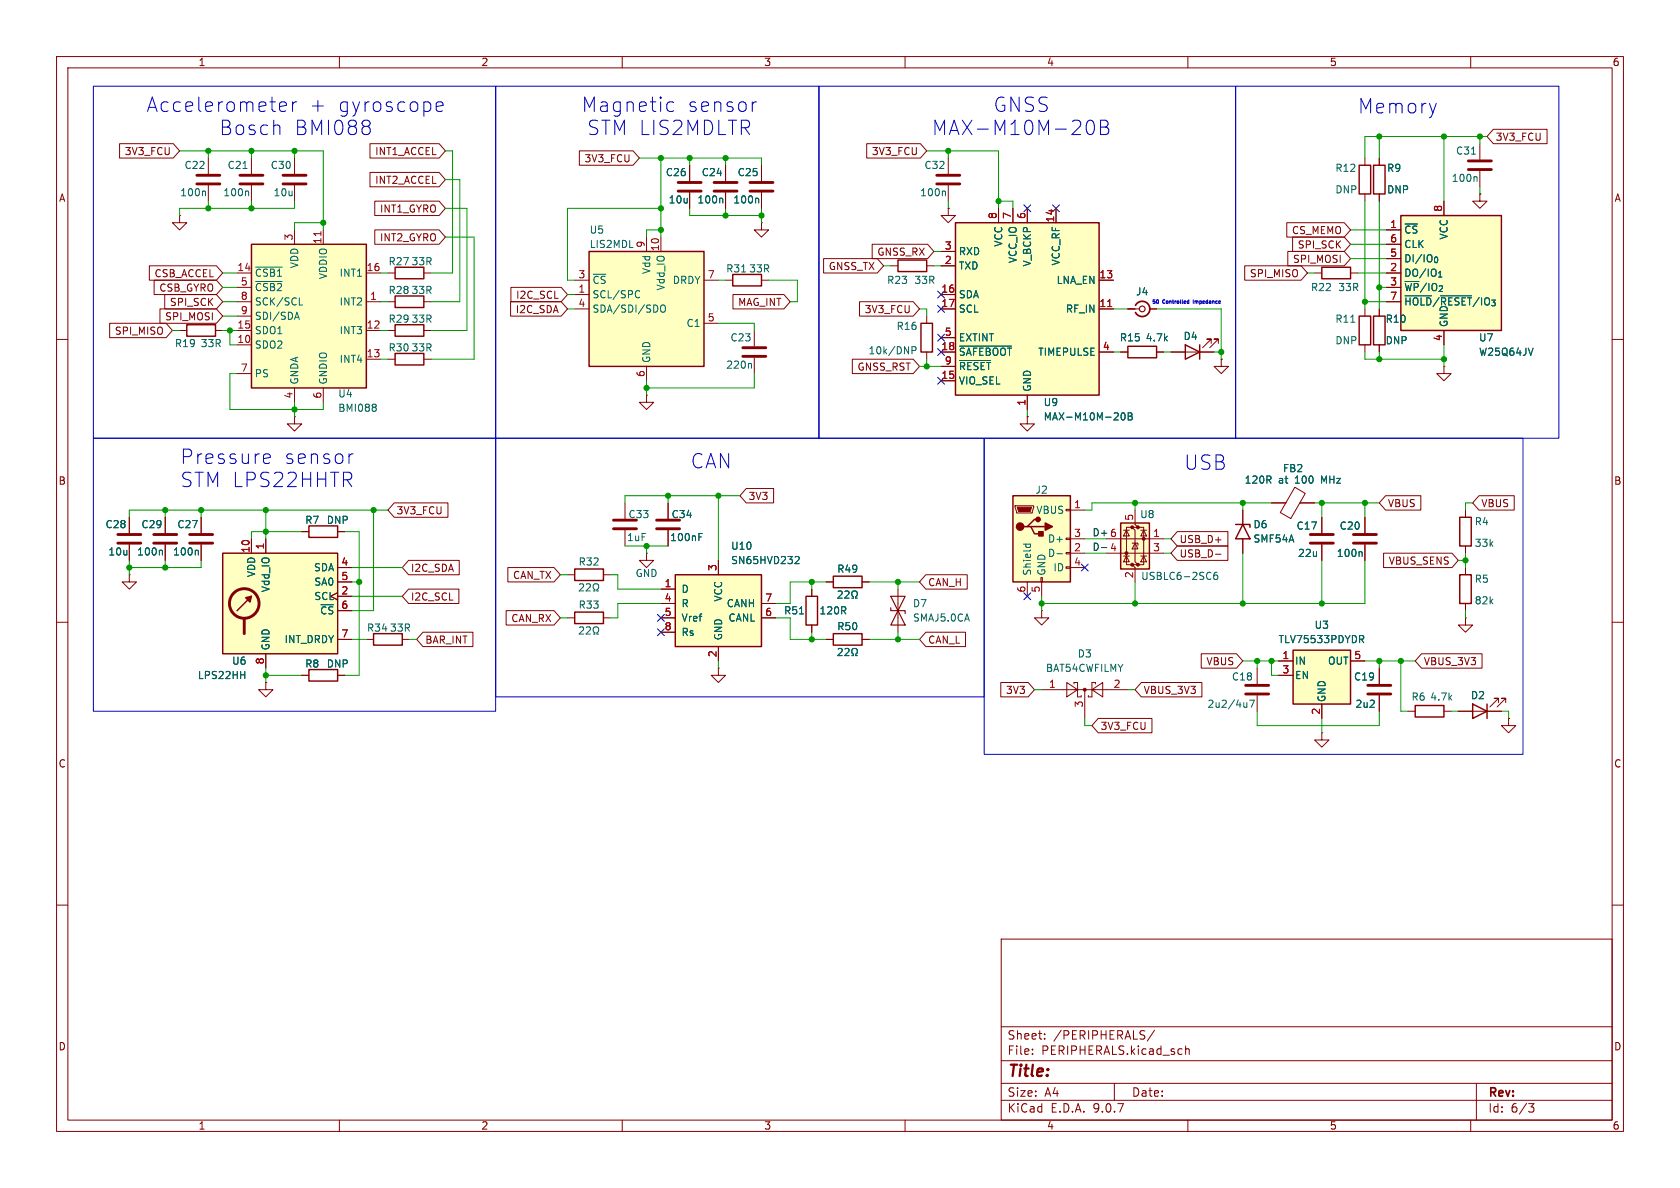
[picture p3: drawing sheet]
<svg xmlns="http://www.w3.org/2000/svg" width="297mm" height="210mm" viewBox="0 0 297 210" stroke-linecap="round" stroke-linejoin="round" font-family="sans-serif">
<g fill="none" stroke="#840000" stroke-width=".18">
<path d="M10 10h277v190h-277zM12 12h273v186h-273zM60 10v2M110 10v2M160 10v2M210 10v2M260 10v2M261.6 25.4v2.8M261.6 30.2v2.8M232.4 48.3h1.3M238.8 48.3h1.2M10 60h2"/>
<path d="M52.1 73.7v1.2h1.2l-1.2 1.3-1.3-1.3h1.3M52.1 73.7h.1M68.6 63.5h1.2M74.9 63.5h1.3M255.3 64.8v1.2h1.2l-1.2 1.3-1.3-1.3h1.3M255.3 64.8h.1M285 60h2M224.8 88.9h2.5M228.9 86.1l1.9 1.1-2.6 4.5-1.9-1.1zM229.8 88.9h2.6M10 110h2M53.3 119.4h1.3"/>
<path d="M59.7 119.4h1.3M243.8 118.1v2.8M285 110h2M243.8 122.9v2.8M10 160h2M177 166h108v32h-108zM285 160h2M60 198v2M110 198v2M160 198v2M177 194.5h108M177 191.5h108"/>
<path d="M177 187.5h108M177 181.5h108M182.5 186.3v.1M182.5 185.5v.1M184.7 183.6v.1M184.7 182.8v.1M197 191.5v3M204.1 182.1l-1.3 2M209.6 184.9v1.5M209.6 185.5l.2-.1 .4 .1v.9M210 198v2M260 198v2"/>
<path d="M261 191.5v6.5M270.2 195.1h1l-.5 .6 .4 .1 .1 .5-.3 .3h-.4"/>
</g>
<path d="M259.6 28.4h4.1M259.6 30h4.1M241.8 121.2h4.1M241.8 122.7h4.1" fill="none" stroke="#840000" stroke-width=".51"/>
<path d="M260.1 27.2h.8M260.9 31.2l.2 .2v.7" fill="none" stroke="#006464" stroke-width=".18"/>
<path d="M233.7 47.2h5.1v2.1h-5.1zM69.8 62.5h5.1v2h-5.1zM54.6 118.4h5.1v2h-5.1z" fill="none" stroke="#840000" stroke-width=".25"/>
<path d="M247.6 38.1h17.8v20.3h-17.8z" fill="#ffffc2"/>
<path d="M247.6 38.1h17.8v20.3h-17.8zM33 57.4h5.1v2h-5.1zM250.2 124.7h5.1v2h-5.1z" fill="none" stroke="#840000" stroke-width=".25"/>
<g fill="none" stroke="#840000" stroke-width=".18">
<path d="M36.8 27.9v2.8M36.8 32.8v2.8M44.4 27.9v2.8M44.4 32.8v2.8M255.3 35.6v2.5M31.7 58.4h1.3M38.1 58.4h1.3M245.1 40.6h2.5M245.1 43.2h2.5M245.1 45.7h2.5M245.1 48.3h2.5M245.1 50.8h2.5"/>
<path d="M245.1 53.3h2.5M255.3 58.4v2.6M118.1 88.9v2.8M118.1 93.7v2.8M184.1 108v1.2h-1.2l1.2 1.3 1.3-1.3h-1.3M184.1 108h.1M222.2 118.1v2.8M222.2 122.9v2.8M248.9 125.7h1.3M255.3 125.7h1.2M266.7 127v1.3h1.3l-1.3 1.2-1.3-1.2h1.3M266.7 127h.1"/>
</g>
<path d="M36.2 33.8l.1 .2v.6M43 29.8h.7M43.8 33.8l.2 .2v.6M248.4 52.3h4.7M254.7 52.3h5.5M271 61.5l-.4 1.3M123.6 94.9h.4M123.6 94.3h.6M220.4 124.2v.8M220.4 124.9l-.2 .1M220.9 123.8h.9l-.6 1.2" fill="none" stroke="#006464" stroke-width=".18"/>
<path d="M34.8 31h4.1M34.8 32.5h4.1M42.4 31h4.1M42.4 32.5h4.1M116.1 91.9h4M116.1 93.5h4M220.2 121.2h4.1M220.2 122.7h4.1" fill="none" stroke="#840000" stroke-width=".51"/>
<path d="M228.6 114.9h10.2v9.6h-10.2z" fill="#ffffc2"/>
<path d="M69.8 47.2h5.1v2.1h-5.1zM69.8 52.3h5.1v2.1h-5.1zM228.6 114.9h10.2v9.6h-10.2zM260.3 124.5l2.6 1.2-2.6 1.3zM262.9 124.5v2.5" fill="none" stroke="#840000" stroke-width=".25"/>
<g fill="none" stroke="#840000" stroke-width=".18">
<path d="M68.6 48.3h1.2M68.6 53.3h1.2M74.9 48.3h1.3M74.9 53.3h1.3M199.4 54.6h2M203.2 54.6h1.3M226.1 116.8h2.5M226.1 119.4h2.5M238.8 116.8h2.5M184.1 121.9h15.3M188.6 120.7l1.9 1.2-1.9 1.3zM189.9 120.9v-.2h.6v2.5h.6v-.3"/>
<path d="M191.8 121.9v5.1M193 121.9l1.9-1.2v2.5zM193.7 120.9v-.2h-.7v2.5h-.6v-.3M233.7 124.5v2.5M257.8 125.7h7.6M264.9 124.2v-.8h-.7h.7l-1.5 1.6M266.2 124.2v-.8h-.8h.8l-1.5 1.6"/>
</g>
<path d="M240.4 112.3h.4l.3 .3-.1 .3-.6 .1M240.7 113l.4 .6" fill="none" stroke="#006464" stroke-width=".18"/>
<circle cx="191.8" cy="121.9" r=".25" fill="#840000" stroke="#840000" stroke-width=".18"/>
<circle cx="201.9" cy="54.6" r=".51" fill="none" stroke="#840000" stroke-width=".2"/>
<path d="M200.7 54a1.35 1.35 0 0 1 2.1-.4 1.35 1.35 0 0 1 0 2.1 1.35 1.35 0 0 1-2.1-.5" fill="none" stroke="#840000" stroke-width=".3"/>
<path d="M168.9 39.4h25.4v30.5h-25.4z" fill="#ffffc2"/>
<path d="M168.9 39.4h25.4v30.5h-25.4zM240.3 29.2h2v5.1h-2zM242.8 29.2h2.1v5.1h-2.1zM69.8 57.4h5.1v2h-5.1zM209.5 61l2.6 1.2-2.6 1.3zM212.1 61v2.5M218.4 92.7h2.6v.5M219.7 92.7l1.3 2.6h-2.6z" fill="none" stroke="#840000" stroke-width=".25"/>
<g fill="none" stroke="#840000" stroke-width=".18">
<path d="M31.7 38.1v1.3h1.3l-1.3 1.2-1.2-1.2h1.2M31.7 38.1h.1M176.5 36.8v2.6M179.1 36.8v2.6M181.6 36.8v2.6M186.7 36.8v2.6M241.3 27.9v1.3M241.3 34.3v1.3M243.8 27.9v1.3M243.8 34.3v1.3M261.6 34.3v1.3h1.3l-1.3 1.2-1.3-1.2h1.3M261.6 34.3h.1"/>
<path d="M68.6 58.4h1.2M74.9 58.4h1.3M166.4 44.5h2.5M166.4 47h2.5M166.4 52.1h2.5M166.4 54.6h2.5M166.4 59.7h2.5M194.3 54.6h2.5M194.3 49.5h2.5M166.4 62.2h2.5M166.4 64.8h2.5M166.4 67.3h2.5"/>
<path d="M181.6 73.7v1.2h1.3l-1.3 1.3-1.3-1.3h1.3M181.6 73.7h.1M181.6 69.9v2.5M194.3 62.2h2.5M207 62.2h7.6M214.1 60.7v-.8h-.7h.7l-1.5 1.6M215.4 60.7v-.8h-.8h.8l-1.5 1.6M215.9 63.5v1.3h1.3l-1.3 1.2-1.3-1.2h1.3M215.9 63.5h.1M219.7 90.2v2.5M219.7 95.3v2.5M233.7 129.5v1.3h1.2l-1.2 1.3-1.3-1.3h1.3"/>
<path d="M233.7 129.5h.1"/>
</g>
<path d="M169.6 61.2h9.2M169.6 63.7h5.5M198.3 73.1l.2-.1a.68 .68 0 0 1 .4 .6 .68 .68 0 0 1-.4 .6l-.2-.1-.1-.3zM199.5 73h.4l.2 .2-.2 .4 .2 .1 .1 .3-.3 .2h-.4zM199.5 73.6h.4" fill="none" stroke="#006464" stroke-width=".18"/>
<path d="M195.8 54.2h.7" fill="none" stroke="#a90000" stroke-width=".18"/>
<path d="M179.1 87.6h10.1v15.3h-10.1z" fill="#ffffc2"/>
<path d="M240.3 55.9h2v5.1h-2zM199.4 61.2h5.1v2h-5.1zM179.1 87.6h10.1v15.3h-10.1zM181.6 93.1h.6l.7 1.3h1.2M182.2 93.1h2.6M183.5 91.8h-.6l-1.3 1.3h-.6M66 112h5.1v2h-5.1z" fill="none" stroke="#840000" stroke-width=".25"/>
<g fill="none" stroke="#840000" stroke-width=".18">
<path d="M52.1 27.9v2.8M52.1 32.8v2.8M241.3 54.6v1.3M198.1 62.2h1.3M204.5 62.2h1.2M241.3 61v1.2M179.5 89.4h3.3v.3l-.3 1h-2.8zM188.5 90h.7v.3h-.7zM188.5 95.1h.7v.3h-.7zM188.5 97.7h.7v.2h-.7zM189.2 90.2h2.6M189.2 95.3h2.6"/>
<path d="M189.2 97.8h2.6M233.7 91.4v2.8M233.7 96.3v2.8M241.3 91.4v2.8M241.3 96.3v2.8M64.8 113h1.2M71.1 113h1.3M181.6 102.9v2.5M184 102.1h.3v.8h-.3zM184.1 102.9v2.5M188.5 100.2h.7v.3h-.7zM189.2 100.3h2.6"/>
<path d="M47 120.7v1.2h1.3l-1.3 1.3-1.3-1.3h1.3M47 120.7h.1"/>
</g>
<path d="M179.8 89.7h2.6l-.3 .7h-2z" fill="#840000" stroke="#840000" stroke-width=".18"/>
<g fill="#840000" stroke="#840000" stroke-width=".25">
<path d="M183.6 94h.8v.7h-.8z"/>
<path d="M184.8 92.5l1.3 .6-1.3 .6z"/>
<circle cx="180.3" cy="93.1" r=".63"/>
<circle cx="183.5" cy="91.8" r=".38"/>
</g>
<path d="M238.8 57h.7M180.9 96.2h1.3M181.4 96.2l-.1 .4M182.1 96.2l.1 .4M186.8 97.9h1M240.6 97.5l.2 .2v.7" fill="none" stroke="#006464" stroke-width=".18"/>
<path d="M50 31h4.1M50 32.5h4.1M231.6 94.5h4.1M231.6 96h4.1M239.3 94.5h4M239.3 96h4" fill="none" stroke="#840000" stroke-width=".51"/>
<path d="M44.4 43.2h20.4v25.4h-20.4z" fill="#ffffc2"/>
<path d="M44.4 43.2h20.4v25.4h-20.4zM242.8 55.9h2.1v5.1h-2.1zM258.1 91.4h2v5.1h-2zM258.1 101.6h2v5.1h-2z" fill="none" stroke="#840000" stroke-width=".25"/>
<g fill="none" stroke="#840000" stroke-width=".18">
<path d="M41.9 48.3h2.5M41.9 50.8h2.5M41.9 53.3h2.5M41.9 55.9h2.5M41.9 58.4h2.5M52.1 40.6v2.6M57.1 40.6v2.6M64.8 48.3h2.5M64.8 53.3h2.5M64.8 58.4h2.5M243.8 54.6v1.3M41.9 61h2.5"/>
<path d="M41.9 66h2.5M52.1 68.6v2.5M57.1 68.6v2.5M64.8 63.5h2.5M243.8 61v1.2M259.1 90.2v1.2M259.1 96.5v1.3M259.1 109.2v1.3h-1.3l1.3 1.3 1.2-1.3h-1.2M259.1 109.2h.1M259.1 100.3v1.3M259.1 106.7v1.3"/>
</g>
<path d="M45.2 47.2h4.7M45.2 49.8h4.7M52.2 56.1h.6M52.5 55.2l.4 1.3M52.9 53.9h.6M66.3 71.4l.2 .3-.2 .3 .2 .2v.3l-.2 .2" fill="none" stroke="#006464" stroke-width=".18"/>
<path d="M56.7 40.9v.8" fill="none" stroke="#a90000" stroke-width=".18"/>
<path d="M198.1 92.5h5.1v8.1h-5.1z" fill="#ffffc2"/>
<g fill="#840000" stroke="#840000" stroke-width=".18">
<circle cx="202.2" cy="95.2" r=".25"/>
<circle cx="201.2" cy="93.2" r=".25"/>
<circle cx="201.2" cy="99.8" r=".25"/>
<circle cx="200.2" cy="93.2" r=".25"/>
<circle cx="200.2" cy="99.8" r=".25"/>
<circle cx="199.1" cy="97.8" r=".25"/>
</g>
<g fill="none" stroke="#840000" stroke-width=".18">
<path d="M22.9 91.4v2.8M22.9 96.3v2.8M53.3 94h1.3M59.7 94h1.3M195.6 95.3h10.1M195.6 97.8h10.1M198.6 98.3h1M198.6 93.7h1M199.1 93.7l.5 1h-1zM199.1 98.3l.5 1h-1zM200.2 96h1v.4M200.2 93.2h-1.1v6.6h1.1"/>
<path d="M200.7 90.2v2.5l.5 .5h-1l.5 .5v5.6l.5 .5h-1l.5 .5v2.6M200.7 96l.5 1h-1zM201.2 93.2h1v6.6h-1M201.7 98.3h1M201.7 93.7h1M202.2 93.7l.5 1h-1zM202.2 98.3l.5 1h-1zM22.9 101.6v1.3h1.2l-1.2 1.2-1.3-1.2h1.3M22.9 101.6h.1"/>
</g>
<path d="M54.6 93h5.1v2h-5.1zM198.1 92.5h5.1v8.1h-5.1z" fill="none" stroke="#840000" stroke-width=".25"/>
<path d="M215.2 101.2h-.4a.86 .86 0 0 0 0 1.2l.4-.1 .1-.4-.2-.3-.4 .1-.1 .2" fill="none" stroke="#006464" stroke-width=".18"/>
<path d="M20.8 94.5h4.1M20.8 96h4.1" fill="none" stroke="#840000" stroke-width=".51"/>
<path d="M39.4 97.8h20.3v17.8h-20.3z" fill="#ffffc2"/>
<path d="M129.5 48.5h5.1v2h-5.1zM158.7 46h5.1v2h-5.1zM162.8 57.2h2v5h-2zM39.4 97.8h20.3v17.8h-20.3zM44.4 105.4l-2.5 2.6M142.5 105.4h2v5.1h-2zM147.3 101.9h5.1v2h-5.1z" fill="none" stroke="#840000" stroke-width=".25"/>
<g fill="none" stroke="#840000" stroke-width=".51">
<path d="M119.9 32.3h4.1M119.9 33.8h4.1M126.2 32.3h4.1M126.2 33.8h4.1M132.6 32.3h4.1M132.6 33.8h4.1M165.6 31h4.1M165.6 32.5h4.1M27.2 94.5h4M27.2 96h4M33.5 94.5h4.1M33.5 96h4.1"/>
<path d="M43.2 109.5v2.5"/>
<circle cx="43.2" cy="106.7" r="2.62"/>
</g>
<path d="M43.4 105.7l1-.3-.2 1z" fill="#840000" stroke="#840000" stroke-width=".25"/>
<g fill="none" stroke="#840000" stroke-width=".18">
<path d="M121.9 29.2v2.8M121.9 34v2.8M128.3 29.2v2.8M128.3 34v2.8M134.6 39.4v1.2h1.3l-1.3 1.3-1.3-1.3h1.3M134.6 39.4h.1M134.6 29.2v2.8M134.6 34v2.8M167.6 36.8v1.3h1.3l-1.3 1.3-1.2-1.3h1.2M167.6 36.8h.1M167.6 27.9v2.8M167.6 32.8v2.8"/>
<path d="M128.3 49.5h1.2M134.6 49.5h1.3M157.5 47h1.2M163.8 55.9v1.3M163.8 47h1.3M114.3 69.9v1.2h1.3l-1.3 1.3-1.3-1.3h1.3M114.3 69.9h.1M163.8 62.2v1.3M29.2 91.4v2.8M29.2 96.3v2.8M35.6 91.4v2.8M35.6 96.3v2.8"/>
<path d="M44.4 95.3v2.5M47 95.3v2.5M47 115.6v2.5M59.7 104.8l-1.3 .6 1.3 .6M59.7 100.3h2.5M59.7 102.9h2.5M59.7 105.4h2.5M59.7 108h2.5M59.7 113h2.5M143.5 104.1v1.3M143.5 110.5v1.3M146 102.9h1.3"/>
<path d="M152.4 102.9h1.3"/>
</g>
<g fill="none" stroke="#006464" stroke-width=".18">
<path d="M127.6 35l.2 .2v.7M133.9 35l.2 .2v.7M167 33.8l.1 .2v.6M131.1 48.1h.7M161.2 62l.6-.1 .2-.2-.1-.3-.7-.1v1.3M28.5 97.3l.2 .2v.6M34.9 97.3l.2 .2v.6M42.5 119.3h.8M43.3 118.7v1.3M141.3 108.5h.8M148.2 104.6l.5-.1 .2 .3-.8 .9h.8M149.4 104.6l.5-.1 .2 .3-.8 .9h.8"/>
<path d="M150.6 105.7h.3v-.2a.54 .54 0 0 1-.3-.7 .54 .54 0 0 1 .8-.3 .58 .58 0 0 1-.1 1v.2h.3"/>
</g>
<path d="M104.1 44.5h20.4v20.3h-20.4z" fill="#ffffc2"/>
<path d="M104.1 44.5h20.4v20.3h-20.4z" fill="none" stroke="#840000" stroke-width=".25"/>
<path d="M101.6 49.5h2.5M101.6 52.1h2.5M101.6 54.6h2.5M114.3 41.9v2.6M116.8 41.9v2.6M124.5 49.5h2.5M124.5 57.2h2.5M133.3 58.4v2.8M114.3 64.8v2.5M133.3 63.2v2.8" fill="none" stroke="#840000" stroke-width=".18"/>
<path d="M112.7 51.4l.4 .1M113.1 52.5l-.4 .1M116.8 54.1l.3-.2a.43 .43 0 0 1 .5 .4v.5a.42 .42 0 0 1-.4 .4 .42 .42 0 0 1-.4-.4zM132.7 64.2l.2 .2v.7" fill="none" stroke="#006464" stroke-width=".18"/>
<path d="M131.3 61.5h4.1M131.3 63h4.1" fill="none" stroke="#840000" stroke-width=".51"/>
<path d="M119.4 101.6h15.2v12.7h-15.2z" fill="#ffffc2"/>
<path d="M101.6 108.2h5.1v2h-5.1zM101.6 100.6h5.1v2h-5.1zM119.4 101.6h15.2v12.7h-15.2zM147.3 112h5.1v2h-5.1z" fill="none" stroke="#840000" stroke-width=".25"/>
<g fill="none" stroke="#840000" stroke-width=".18">
<path d="M21.1 25.4h9.5l1.1 1.3-1.1 1.2h-9.5zM65.4 25.4h12.2l1.1 1.3-1.1 1.2h-12.2zM65.4 30.5h12.2l1.1 1.3-1.1 1.2h-12.2zM66.3 35.6h11.3l1.1 1.2-1.1 1.3h-11.3zM102.4 26.7h9.5l1.1 1.2-1.1 1.3h-9.5zM121.9 29.2v2.8M121.9 34v2.8M128.3 29.2v2.8M128.3 34v2.8M134.6 29.2v2.8M134.6 34v2.8M153.2 25.4h9.5l1.1 1.3-1.1 1.2h-9.5z"/>
<path d="M167.6 36.8h.1M176.5 36.8v2.6M179.1 36.8v2.6M181.6 36.8v2.6M186.7 36.8v2.6M227.5 39.4h10.1l1.2 1.2-1.2 1.3h-10.1zM243.8 27.9v1.3M243.8 34.3v1.3M255.3 35.6v2.5M261.6 34.3h.1M264 22.9h9.5v2.5h-9.5l-1.1-1.3zM19.4 57.1h10l1.1 1.3-1.1 1.3h-10z"/>
<path d="M26.4 47h11.9l1.1 1.3-1.1 1.2h-11.9zM27.2 49.5h11.1l1.1 1.3-1.1 1.3h-11.1zM28.3 54.6h10l1.1 1.3-1.1 1.3h-10zM29.1 52.1h9.2l1.1 1.2-1.1 1.3h-9.2zM66.3 40.6h11.3l1.1 1.3-1.1 1.3h-11.3zM90.3 53.3h8.9l1.1 1.3-1.1 1.3h-8.9zM90.3 50.8h8.9l1.1 1.3-1.1 1.2h-8.9zM129.6 52.1h9l1.1 1.2-1.1 1.3h-9zM145.6 45.7h9.5l1.1 1.3-1.1 1.3h-9.5zM152 53.3h9.4l1.2 1.3-1.2 1.3h-9.4zM154.2 43.2h9.8l1.1 1.3-1.1 1.2h-9.8zM166.4 54.6h2.5"/>
<path d="M166.4 44.5h2.5M166.4 47h2.5M166.4 52.1h2.5M166.4 59.7h2.5M194.3 54.6h2.5M194.3 49.5h2.5M199.4 54.6h1.3M203.2 54.6h1.3M220 47h10l1.1 1.3-1.1 1.2h-10zM227.7 44.4h9.9l1.2 1.3-1.2 1.3h-9.9zM228.5 41.9h9.1l1.2 1.3-1.2 1.3h-9.1zM243.8 54.6v1.3"/>
<path d="M245.1 40.6h2.5M245.1 43.2h2.5M245.1 45.7h2.5M245.1 48.3h2.5M245.1 50.8h2.5M245.1 53.3h2.5M255.3 58.4v2.6M150.7 63.5h10.7l1.2 1.3-1.2 1.2h-10.7zM166.4 62.2h2.5M166.4 64.8h2.5M166.4 67.3h2.5M181.6 73.7h.1"/>
<path d="M181.6 69.9v2.5M194.3 62.2h2.5M198.1 62.2h1.3M204.5 62.2h1.2M207 62.2h2.5M212.1 62.2h2.5M215.9 63.5h.1M243.8 61v1.2M22.9 91.4v2.8M22.9 96.3v2.8M29.2 91.4v2.8M29.2 96.3v2.8"/>
<path d="M35.6 91.4v2.8M35.6 96.3v2.8M44.4 95.3v2.5M47 95.3v2.5M53.3 94h1.3M59.7 94h1.3M69.7 88.9h9.5v2.5h-9.5l-1.1-1.2zM72.2 99.1h9v2.5h-9l-1.1-1.3zM110.5 88.9v2.8M110.5 93.7v2.8M114.3 97.8v1.3h1.3l-1.3 1.2-1.3-1.2h1.3M114.3 97.8h.1"/>
<path d="M118.1 88.9v2.8M118.1 93.7v2.8M127 99.1v2.5M131.9 86.4h4.9v2.5h-4.9l-1.1-1.3zM208.1 94h9v2.5h-9l-1.1-1.2zM208.1 96.5h9v2.6h-9l-1.1-1.3zM214.9 98h1M219.7 90.2v2.5M219.7 95.3v2.5M224.8 88.9h2.5M229.9 88.9h2.5M233.7 91.4v2.8"/>
<path d="M233.7 96.3v2.8M241.3 91.4v2.8M241.3 96.3v2.8M244.6 97.8h12.1l1.1 1.3-1.1 1.2h-12.1zM245 87.6h6.2v2.6h-6.2l-1.2-1.3zM261.5 87.6h6.2v2.6h-6.2l-1.2-1.3zM47 115.6v2.5M53.3 119.4h1.3M59.7 104.8l-1.3 .6 1.3 .6M59.7 113h2.5M59.7 119.4h1.3M59.7 100.3h2.5"/>
<path d="M59.7 102.9h2.5M59.7 105.4h2.5M59.7 108h2.5M72.2 104.1h8.9v2.6h-8.9l-1.1-1.3zM74.8 111.8h8.8v2.5h-8.8l-1.1-1.3zM89.5 107.9h8.4l1.2 1.3-1.2 1.3h-8.4zM89.8 100.3h8.1l1.2 1.3-1.2 1.3h-8.1zM100.3 109.2h1.3M100.3 101.6h1.3M106.7 109.2h1.2M106.7 101.6h1.2M116.8 104.1h2.6"/>
<path d="M116.8 106.7h2.6M116.8 109.2h2.6M116.8 111.8h2.6M127 118.1v1.3h1.3l-1.3 1.3-1.3-1.3h1.3M127 118.1h.1M127 114.3v2.5M134.6 106.7h2.6M134.6 109.2h2.6M143.5 104.1v1.3M143.5 110.5v1.3M146 113h1.3M146 102.9h1.3"/>
<path d="M152.4 113h1.3M152.4 102.9h1.3M158.7 104.1v7.7M163.7 101.6h7.3v2.5h-7.3l-1.1-1.2zM163.7 111.8h7v2.5h-7l-1.1-1.3zM212.4 115.6h6.2l1.1 1.2-1.1 1.3h-6.2zM226.1 116.8h2.5M226.1 119.4h2.5M238.8 116.8h2.5M243.8 118.1v2.8M251.3 115.6h10.7v2.5h-10.7l-1.1-1.3zM47 120.7h.1"/>
<path d="M176.9 120.6h4.9l1.1 1.3-1.1 1.3h-4.9zM194.2 127h9.4v2.5h-9.4l-1.2-1.2zM201.8 120.6h10.7v2.6h-10.7l-1.1-1.3zM233.7 124.5v2.5M243.8 122.9v2.8M257.8 125.7h2.5M262.9 125.7h2.5M266.7 127h.1"/>
</g>
<g fill="none" stroke="#006464" stroke-width=".18">
<path d="M127.6 35l.2 .2v.7M133.9 35l.2 .2v.7M248.4 52.3h4.7M254.7 52.3h5.5M169.6 61.2h9.2M169.6 63.7h5.5M198.3 73.1l.2-.1a.68 .68 0 0 1 .4 .6 .68 .68 0 0 1-.4 .6l-.2-.1-.1-.3zM199.5 73h.4l.2 .2-.2 .4 .2 .1 .1 .3-.3 .2h-.4zM199.5 73.6h.4M271 61.5l-.4 1.3M28.5 97.3l.2 .2v.6M34.9 97.3l.2 .2v.6"/>
<path d="M123.6 94.9h.4M123.6 94.3h.6M140.7 98.4h.5l.1 .3-.8 .9h.8M240.6 97.5l.2 .2v.7M42.5 119.3h.8M43.3 118.7v1.3M102.4 110.9l.5-.1 .3 .4-.8 .9h.8M102.4 103.3l.5-.1 .3 .4-.8 .9h.8M103.7 110.9l.4-.1 .3 .4-.8 .9h.8M103.7 103.3l.4-.1 .3 .4-.8 .9h.8M104.9 112.1h.3v-.3a.54 .54 0 0 1-.3-.7 .54 .54 0 0 1 .8-.2 .58 .58 0 0 1-.2 .9v.3h.3M104.9 104.5h.3v-.3a.54 .54 0 0 1-.3-.7 .54 .54 0 0 1 .8-.2 .58 .58 0 0 1-.2 .9v.3h.3"/>
<path d="M141.3 108.5h.8M148.2 114.7l.5-.1 .2 .4-.8 .9h.8M148.2 104.6l.5-.1 .2 .3-.8 .9h.8M149.4 114.7l.5-.1 .2 .4-.8 .9h.8M149.4 104.6l.5-.1 .2 .3-.8 .9h.8M150.6 115.9h.3v-.2a.54 .54 0 0 1-.3-.8 .54 .54 0 0 1 .8-.2 .58 .58 0 0 1-.1 1v.2h.3M150.6 105.7h.3v-.2a.54 .54 0 0 1-.3-.7 .54 .54 0 0 1 .8-.3 .58 .58 0 0 1-.1 1v.2h.3M240.4 112.3h.4l.3 .3-.1 .3-.6 .1M240.7 113l.4 .6"/>
</g>
<path d="M157.5 107.4v.6h2.5v.5M157.5 105.4h2.5l-1.3 2.6zM158.7 108l1.3 2.5h-2.5z" fill="none" stroke="#840000" stroke-width=".2"/>
<path d="M108.5 91.9h4M108.5 93.5h4" fill="none" stroke="#840000" stroke-width=".51"/>
<g fill="none" stroke="#009600" stroke-width=".18">
<path d="M31.7 26.7h25.4v13.9M36.8 26.7v1.2M36.8 35.6v1.2M44.4 26.7v1.2M44.4 35.6v1.2M52.1 26.7v1.2M52.1 35.6v1.2h-20.4v1.3M57.1 39.4h-5v1.2M78.7 31.8h2.6v21.5h-5.1M78.7 26.7h1.3v21.6h-3.8M78.7 36.8h3.8v21.6h-6.3M113 27.9h21.6v1.3"/>
<path d="M116.8 36.8h-16.5v12.7h1.3M116.8 27.9v14M121.9 27.9v1.3M121.9 36.8v1.3h12.7M128.3 27.9v1.3M128.3 36.8v1.3M134.6 36.8v2.6M163.8 26.7h12.7v10.1M167.6 26.7v1.2M167.6 35.6v1.2M176.5 35.6h2.6v1.2M241.3 35.6v19"/>
<path d="M243.8 24.1v3.8M243.8 35.6v19M255.3 24.1v11.5M261.6 24.1v1.3M261.6 33v1.3M262.9 24.1h-21.6v3.8M30.5 58.4h1.2M39.4 50.8h2.5M39.4 53.3h2.5M39.4 58.4h2.5M39.4 48.3h2.5M39.4 55.9h2.5"/>
<path d="M40.6 58.4v2.6h1.3M67.3 53.3h1.3M67.3 58.4h1.3M67.3 48.3h1.3M78.7 41.9h5.1v21.6h-7.6M100.3 54.6h1.3M100.3 52.1h1.3M116.8 40.6h-2.5v1.3M127 57.2h6.3v1.2M127 49.5h1.3M135.9 49.5h5.1v3.8h-1.3M156.2 47h1.3"/>
<path d="M162.6 54.6h1.2v1.3M165.1 47h1.3M165.1 44.5h1.3M196.8 54.6h2.6M204.5 54.6h11.4v8.9M231.1 48.3h1.3M238.8 45.7h6.3M238.8 43.2h6.3M238.8 40.6h6.3M240 48.3h5.1M241.3 53.3h3.8M243.8 50.8h1.3"/>
<path d="M41.9 66h-1.3v6.4h16.5v-1.3M52.1 71.1v2.6M67.3 63.5h1.3M114.3 67.3v2.6M133.3 66v2.6h-19M162.6 64.8h3.8M163.8 63.5v1.3M181.6 72.4v1.3M196.8 62.2h1.3M205.7 62.2h1.3M214.6 62.2h1.3M241.3 62.2v1.3h14"/>
<path d="M243.8 62.2v1.3M255.3 61v3.8M22.9 99.1v2.5M29.2 90.2v1.2M29.2 99.1v1.2M35.6 99.1v1.2h-12.7M35.6 90.2v1.2M47 90.2v5.1M53.3 94h-8.9v1.3M61 94h2.5v25.4h-2.5M66 90.2v17.8h-3.8M68.6 90.2h-45.7v1.2"/>
<path d="M110.5 96.5h7.6M114.3 96.5v1.3M118.1 87.6v1.3M127 87.6v11.5M130.8 87.6h-20.3v1.3M191.8 97.8h3.8M191.8 95.3h3.8M200.7 88.9v1.3M205.7 97.8h1.3M205.7 95.3h1.3M219.7 88.9v1.3M219.7 97.8v8.9"/>
<path d="M224.8 88.9h-31.8v1.3h-1.2M232.4 88.9h11.4M233.7 88.9v2.5M233.7 99.1v7.6M241.3 99.1v7.6h-57.2M241.3 88.9v2.5M257.8 99.1h1.3M259.1 97.8v2.5M260.3 88.9h-1.2v1.3M47 119.4h6.3M47 118.1v2.6M62.2 105.4h8.9"/>
<path d="M62.2 102.9h1.3M62.2 113h2.6M62.2 100.3h8.9M72.4 113h1.3M99.1 101.6h1.2M99.1 109.2h1.2M107.9 101.6h1.3v2.5h7.6M116.8 106.7h-7.6v2.5h-1.3M127 116.8v1.3M137.2 109.2h2.5v3.8h6.3M143.5 102.9v1.2M143.5 111.8v1.2"/>
<path d="M146 102.9h-6.3v3.8h-2.5M153.7 102.9h8.9M153.7 113h8.9M158.7 102.9v1.2M158.7 111.8v1.2M184.1 105.4v2.6M200.7 102.9v3.8M219.7 116.8h6.4M222.2 116.8v1.3M224.8 116.8v2.6h1.3M241.3 116.8h8.9M243.8 116.8v1.3"/>
<path d="M247.6 116.8v8.9h1.3M259.1 108v1.2M182.9 121.9h1.2M191.8 127v1.3h1.2M199.4 121.9h1.3M222.2 125.7v2.6h21.6v-2.6M233.7 127v2.5M256.5 125.7h1.3M265.4 125.7h1.3v1.3"/>
</g>
<g fill="none" stroke="#000084" stroke-width=".18">
<path d="M181 36.2l1.2 1.2M182.2 36.2l-1.2 1.2M186.1 36.2l1.2 1.2M187.3 36.2l-1.2 1.2M165.8 51.5l1.2 1.2M165.8 54l1.2 1.2M165.8 59.1l1.2 1.2M167 51.5l-1.2 1.2M167 54l-1.2 1.2M167 59.1l-1.2 1.2M165.8 66.7l1.2 1.2M165.8 61.6l1.2 1.2"/>
<path d="M167 66.7l-1.2 1.2M167 61.6l-1.2 1.2M191.2 99.7l1.2 1.2M192.4 99.7l-1.2 1.2M116.2 108.6l1.2 1.2M116.2 111.2l1.2 1.2M117.4 108.6l-1.2 1.2M117.4 111.2l-1.2 1.2M181 104.8l1.2 1.2M182.2 104.8l-1.2 1.2"/>
</g>
<g fill="none" stroke="#0000c2" stroke-width=".18">
<path d="M16.5 15.2h71.1v62.3h-71.1zM49.8 18l.7 .1 .1 .5-1.2 .3M50.5 19.6l-.7 .1M51.7 18v1.7M52.4 18a.65 .65 0 0 0-.7 .5M77.1 18.9l1.2-.3-.1-.5-.7-.1-.4 .4v.9l.1 .3 .3 .1 .7-.1M87.6 15.2h57.2v62.3h-57.2zM118.1 19.6l.3 .1 .7-.1M118.1 18.1l.3-.1 .7 .1M133.7 18l-.5 .1M144.8 15.2h73.6v62.3h-73.6zM218.4 15.2h57.2v62.3h-57.2z"/>
<path d="M65.2 22.5l.2 .3v.5l-.2 .4M65.4 21.9l-.2 .3M192.3 21.5a.61 .61 0 0 1 .6-.2 .61 .61 0 0 1 .5 .4 1.49 1.49 0 0 1-.5 2.1 .65 .65 0 0 1-.8-.5 2.17 2.17 0 0 1 .2-1.8zM194.6 21.2h.8a.62 .62 0 0 1 .5 .7 .62 .62 0 0 1-.5 .6 .68 .68 0 0 1 .6 .6 .68 .68 0 0 1-.5 .7h-.9zM194.6 22.5h.8M210.2 53v.6l-.3-.1M210.2 53.2l-.3 .1M211 53v.6M16.5 77.5h71.1v48.2h-71.1zM87.6 77.5h86.4v45.7h-86.4zM174 77.5h95.2v55.9h-95.2zM46.9 80.2l.8 .2 .1 .4-1.2 .3"/>
<path d="M47.7 81.8l-.8 .1M62.4 80.2l-.5 .2"/>
</g>
<path d="M195.8 54.2h.7" fill="none" stroke="#a90000" stroke-width=".18"/>
<g fill="#009600" stroke="#009600" stroke-width=".18">
<circle cx="255.3" cy="24.1" r=".46"/>
<circle cx="243.8" cy="24.1" r=".46"/>
<circle cx="261.6" cy="24.1" r=".46"/>
<circle cx="167.6" cy="26.7" r=".46"/>
<circle cx="176.5" cy="35.6" r=".46"/>
<circle cx="233.7" cy="106.7" r=".46"/>
<circle cx="247.6" cy="116.8" r=".46"/>
<circle cx="224.8" cy="116.8" r=".46"/>
<circle cx="241.3" cy="88.9" r=".46"/>
<circle cx="243.8" cy="116.8" r=".46"/>
<circle cx="233.7" cy="88.9" r=".46"/>
<circle cx="259.1" cy="99.1" r=".46"/>
<circle cx="219.7" cy="106.7" r=".46"/>
<circle cx="222.2" cy="116.8" r=".46"/>
<circle cx="219.7" cy="88.9" r=".46"/>
<circle cx="184.1" cy="106.7" r=".46"/>
<circle cx="158.7" cy="102.9" r=".46"/>
<circle cx="215.9" cy="62.2" r=".46"/>
<circle cx="200.7" cy="88.9" r=".46"/>
<circle cx="200.7" cy="106.7" r=".46"/>
<circle cx="241.3" cy="53.3" r=".46"/>
<circle cx="255.3" cy="63.5" r=".46"/>
<circle cx="243.8" cy="63.5" r=".46"/>
<circle cx="243.8" cy="50.8" r=".46"/>
<circle cx="52.1" cy="26.7" r=".46"/>
<circle cx="63.5" cy="102.9" r=".46"/>
<circle cx="47" cy="119.4" r=".46"/>
<circle cx="47" cy="94" r=".46"/>
<circle cx="66" cy="90.2" r=".46"/>
<circle cx="44.4" cy="36.8" r=".46"/>
<circle cx="36.8" cy="36.8" r=".46"/>
<circle cx="52.1" cy="72.4" r=".46"/>
<circle cx="40.6" cy="58.4" r=".46"/>
<circle cx="36.8" cy="26.7" r=".46"/>
<circle cx="44.4" cy="26.7" r=".46"/>
<circle cx="57.1" cy="39.4" r=".46"/>
<circle cx="29.2" cy="90.2" r=".46"/>
<circle cx="29.2" cy="100.3" r=".46"/>
<circle cx="35.6" cy="90.2" r=".46"/>
<circle cx="22.9" cy="100.3" r=".46"/>
<circle cx="47" cy="90.2" r=".46"/>
<circle cx="163.8" cy="64.8" r=".46"/>
<circle cx="143.5" cy="113" r=".46"/>
<circle cx="143.5" cy="102.9" r=".46"/>
<circle cx="127" cy="87.6" r=".46"/>
<circle cx="121.9" cy="27.9" r=".46"/>
<circle cx="116.8" cy="36.8" r=".46"/>
<circle cx="128.3" cy="27.9" r=".46"/>
<circle cx="116.8" cy="27.9" r=".46"/>
<circle cx="118.1" cy="87.6" r=".46"/>
<circle cx="158.7" cy="113" r=".46"/>
<circle cx="114.3" cy="96.5" r=".46"/>
<circle cx="128.3" cy="38.1" r=".46"/>
<circle cx="114.3" cy="68.6" r=".46"/>
<circle cx="116.8" cy="40.6" r=".46"/>
<circle cx="134.6" cy="38.1" r=".46"/>
</g>
<g font-size="3.5" fill="#0000c2">
<text x="25.9" y="20">Accelerometer</text>
<text x="54.6" y="20">+</text>
<text x="59.6" y="20">gyroscope</text>
<text x="102.8" y="20">Magnetic</text>
<text x="121.5" y="20">sensor</text>
<text x="175.6" y="20">GNSS</text>
<text x="240" y="20.3">Memory</text>
<text x="38.7" y="24.1">Bosch</text>
<text x="52" y="24.1">BMI088</text>
<text x="103.8" y="24.1">STM LIS2MDLTR</text>
<text x="164.7" y="24.1">MAX-M10M-20B</text>
<text x="31.8" y="82.3">Pressure</text>
<text x="50.2" y="82.3">sensor</text>
<text x="122.1" y="83">CAN</text>
<text x="209.3" y="83.3">USB</text>
<text x="31.8" y="86.4">STM LPS22HHTR</text>
</g>
<text font-size="2.8" fill="#840000" x="178" y="190.9">Title:</text>
<g font-size="2.1" fill="#840000">
<text x="178" y="184">Sheet:</text>
<text x="186.2" y="184">/PERIPHERALS/</text>
<text x="178" y="186.7">File:</text>
<text x="184.1" y="186.7">PERIPHERALS.kicad_sch</text>
<text x="178" y="196.9">KiCad</text>
<text x="178" y="194.1">Size:</text>
<text x="184.7" y="194.1">A4</text>
<text x="185.7" y="196.9">E.D.A.</text>
<text x="193.3" y="196.9">9.0.7</text>
<text x="200" y="194.1">Date:</text>
<text x="263" y="194.3">Rev:</text>
<text x="263" y="196.9">Id:</text>
<text x="267.1" y="196.9">6/3</text>
</g>
<g font-size="1.8" fill="#840000">
<text x="35" y="11.9">1</text>
<text x="85" y="11.9">2</text>
<text x="135" y="11.9">3</text>
<text x="185" y="11.9">4</text>
<text x="235" y="11.9">5</text>
<text x="285" y="11.9">6</text>
<text x="22" y="27.6">3V3_FCU</text>
<text x="66.2" y="27.6">INT1_ACCEL</text>
<text x="103.2" y="28.9">3V3_FCU</text>
<text x="154" y="27.6">3V3_FCU</text>
<text x="264.3" y="25.1">3V3_FCU</text>
<text x="10.3" y="35.9">A</text>
<text x="66.2" y="32.7">INT2_ACCEL</text>
<text x="285.3" y="35.9">A</text>
<text x="67.1" y="37.8">INT1_GYRO</text>
<text x="228.3" y="41.6">CS_MEMO</text>
<text x="67.1" y="42.9">INT2_GYRO</text>
<text x="146.4" y="47.9">GNSS_TX</text>
<text x="155" y="45.4">GNSS_RX</text>
<text x="228.5" y="46.7">SPI_MOSI</text>
<text x="229.3" y="44.1">SPI_SCK</text>
<text x="27.2" y="49.2">CSB_ACCEL</text>
<text x="28.1" y="51.8">CSB_GYRO</text>
<text x="91.1" y="53">I2C_SCL</text>
<text x="220.9" y="49.2">SPI_MISO</text>
<text x="20.2" y="59.4">SPI_MISO</text>
<text x="29.1" y="56.8">SPI_MOSI</text>
<text x="29.9" y="54.3">SPI_SCK</text>
<text x="91.1" y="55.6">I2C_SDA</text>
<text x="130.4" y="54.3">MAG_INT</text>
<text x="152.8" y="55.6">3V3_FCU</text>
<text x="151.5" y="65.7">GNSS_RST</text>
<text x="10.3" y="85.9">B</text>
<text x="132.2" y="88.6">3V3</text>
<text x="245.3" y="89.9">VBUS</text>
<text x="261.8" y="89.9">VBUS</text>
<text x="285.3" y="85.9">B</text>
<text x="70" y="91.1">3V3_FCU</text>
<text x="72.5" y="101.3">I2C_SDA</text>
<text x="208.4" y="96.2">USB_D+</text>
<text x="208.4" y="98.7">USB_D-</text>
<text x="245.4" y="100">VBUS_SENS</text>
<text x="72.5" y="106.4">I2C_SCL</text>
<text x="90.6" y="102.6">CAN_TX</text>
<text x="164" y="103.8">CAN_H</text>
<text x="75.1" y="114">BAR_INT</text>
<text x="90.3" y="110.2">CAN_RX</text>
<text x="164" y="114">CAN_L</text>
<text x="213.2" y="117.8">VBUS</text>
<text x="251.6" y="117.8">VBUS_3V3</text>
<text x="177.7" y="122.9">3V3</text>
<text x="202.1" y="122.9">VBUS_3V3</text>
<text x="194.5" y="129.2">3V3_FCU</text>
<text x="10.3" y="135.9">C</text>
<text x="285.3" y="135.9">C</text>
<text x="10.3" y="185.9">D</text>
<text x="285.3" y="185.9">D</text>
<text x="35" y="199.9">1</text>
<text x="85" y="199.9">2</text>
<text x="135" y="199.9">3</text>
<text x="185" y="199.9">4</text>
<text x="235" y="199.9">5</text>
<text x="285" y="199.9">6</text>
</g>
<g font-size="1.8" fill="#006464">
<text x="257.3" y="27.5">C31</text>
<text x="31.8" y="34.9">100n</text>
<text x="32.5" y="30.1">C22</text>
<text x="39.4" y="34.9">100n</text>
<text x="40.1" y="30.1">C21</text>
<text x="47.8" y="30.1">C30</text>
<text x="48.3" y="34.9">10u</text>
<text x="117.6" y="31.3">C26</text>
<text x="124" y="31.3">C24</text>
<text x="130.3" y="31.3">C25</text>
<text x="162.6" y="34.9">100n</text>
<text x="163.3" y="30.1">C32</text>
<text x="236" y="34.4">DNP</text>
<text x="236" y="30.6">R12</text>
<text x="245.1" y="30.6">R9</text>
<text x="245.1" y="34.4">DNP</text>
<text x="256.5" y="32.4">100n</text>
<text x="104.1" y="41.5">U5</text>
<text x="118.1" y="36.2">10u</text>
<text x="123.2" y="36.2">100n</text>
<text x="129.5" y="36.2">100n</text>
<text x="248.2" y="41.5">~{CS}</text>
<text x="52.9" y="47.5" transform="rotate(-90 52.9 47.5)">VDD</text>
<text x="68.6" y="47.1">R27</text>
<text x="72.7" y="47.1">33R</text>
<text x="104.1" y="44">LIS2MDL</text>
<text x="169.4" y="45.3">RXD</text>
<text x="169.4" y="47.9">TXD</text>
<text x="177.4" y="43.7" transform="rotate(-90 177.4 43.7)">VCC</text>
<text x="179.9" y="46.6" transform="rotate(-90 179.9 46.6)">VCC_IO</text>
<text x="182.5" y="47.2" transform="rotate(-90 182.5 47.2)">V_BCKP</text>
<text x="187.6" y="47" transform="rotate(-90 187.6 47)">VCC_RF</text>
<text x="248.2" y="44">CLK</text>
<text x="248.2" y="46.6">DI/IO_{0}</text>
<text x="256.1" y="42.4" transform="rotate(-90 256.1 42.4)">VCC</text>
<text x="45" y="49.1">~{CSB1}</text>
<text x="45" y="51.7">~{CSB2}</text>
<text x="58" y="49.5" transform="rotate(-90 58 49.5)">VDDIO</text>
<text x="59.9" y="49.1">INT1</text>
<text x="68.6" y="52.2">R28</text>
<text x="72.7" y="52.2">33R</text>
<text x="104.6" y="50.4">~{CS}</text>
<text x="104.6" y="52.9">SCL/SPC</text>
<text x="115.2" y="48.5" transform="rotate(-90 115.2 48.5)">Vdd</text>
<text x="117.7" y="51.5" transform="rotate(-90 117.7 51.5)">Vdd_IO</text>
<text x="118.9" y="50.4">DRDY</text>
<text x="128.3" y="48.4">R31</text>
<text x="132.3" y="48.4">33R</text>
<text x="156.7" y="50.4">R23</text>
<text x="161.6" y="50.4">33R</text>
<text x="169.4" y="52.9">SDA</text>
<text x="186.7" y="50.4">LNA_EN</text>
<text x="200.7" y="52.4">J4</text>
<text x="231.7" y="51.7">R22</text>
<text x="236.5" y="51.7">33R</text>
<text x="248.2" y="49.1">DO/IO_{1}</text>
<text x="248.2" y="51.7">~{WP}/IO_{2}</text>
<text x="45" y="54.2">SCK/SCL</text>
<text x="45" y="56.7">SDI/SDA</text>
<text x="45" y="59.3">SDO1</text>
<text x="59.9" y="54.2">INT2</text>
<text x="59.9" y="59.3">INT3</text>
<text x="68.6" y="57.3">R29</text>
<text x="72.7" y="57.3">33R</text>
<text x="104.6" y="55.5">SDA/SDI/SDO</text>
<text x="121.3" y="58">C1</text>
<text x="158.4" y="58.5">R16</text>
<text x="169.4" y="55.5">SCL</text>
<text x="188.3" y="55.5">RF_IN</text>
<text x="236" y="57.3">R11</text>
<text x="244.9" y="57.3">R10</text>
<text x="248.2" y="54.2">~{HOLD}/~{RESET}/IO_{3}</text>
<text x="256.1" y="57.9" transform="rotate(-90 256.1 57.9)">GND</text>
<text x="30.8" y="61.6">R19</text>
<text x="35.4" y="61.6">33R</text>
<text x="45" y="61.8">SDO2</text>
<text x="59.9" y="64.4">INT4</text>
<text x="68.6" y="62.3">R30</text>
<text x="72.7" y="62.3">33R</text>
<text x="115.2" y="64.3" transform="rotate(-90 115.2 64.3)">GND</text>
<text x="128.3" y="65.4">220n</text>
<text x="129" y="60.6">C23</text>
<text x="153.4" y="62.8">10k/DNP</text>
<text x="169.4" y="60.6">EXTINT</text>
<text x="169.4" y="63.1">~{SAFEBOOT}</text>
<text x="169.4" y="65.6">~{RESET}</text>
<text x="183.4" y="63.1">TIMEPULSE</text>
<text x="197.9" y="60.6">R15</text>
<text x="202.4" y="60.6">4.7k</text>
<text x="209.1" y="60.3">D4</text>
<text x="236" y="61.1">DNP</text>
<text x="244.9" y="61.1">DNP</text>
<text x="261.4" y="63.1">W25Q64JV</text>
<text x="261.4" y="60.6">U7</text>
<text x="45" y="66.9">PS</text>
<text x="52.9" y="68.1" transform="rotate(-90 52.9 68.1)">GNDA</text>
<text x="58" y="68.1" transform="rotate(-90 58 68.1)">GNDIO</text>
<text x="59.7" y="70.5">U4</text>
<text x="169.4" y="68.2">VIO_SEL</text>
<text x="182.5" y="69.3" transform="rotate(-90 182.5 69.3)">GND</text>
<text x="184.4" y="72">U9</text>
<text x="59.7" y="73">BMI088</text>
<text x="184.4" y="74.5">MAX-M10M-20B</text>
<text x="226.7" y="83.7">FB2</text>
<text x="183" y="87.5">J2</text>
<text x="219.9" y="85.7">120R</text>
<text x="226" y="85.7">at</text>
<text x="229.1" y="85.7">100</text>
<text x="233.9" y="85.7">MHz</text>
<text x="18.6" y="93.6">C28</text>
<text x="24.9" y="93.6">C29</text>
<text x="31.3" y="93.6">C27</text>
<text x="53.9" y="92.8">R7</text>
<text x="57.7" y="92.8">DNP</text>
<text x="110.8" y="95.9">1uF</text>
<text x="111" y="91.8">C33</text>
<text x="118.4" y="95.9">100nF</text>
<text x="118.6" y="91.8">C34</text>
<text x="183.1" y="91">VBUS</text>
<text x="201.5" y="91.8">U8</text>
<text x="221.5" y="93.6">D6</text>
<text x="229.1" y="93.8">C17</text>
<text x="236.7" y="93.8">C20</text>
<text x="260.6" y="93.1">R4</text>
<text x="19.1" y="98.4">10u</text>
<text x="24.1" y="98.4">100n</text>
<text x="30.5" y="98.4">100n</text>
<text x="55.4" y="101.2">SDA</text>
<text x="102.2" y="100.2">R32</text>
<text x="129.2" y="97.4">U10</text>
<text x="129.2" y="99.9">SN65HVD232</text>
<text x="147.9" y="101.4">R49</text>
<text x="182.5" y="101.9" transform="rotate(-90 182.5 101.9)">Shield</text>
<text x="185" y="101.9" transform="rotate(-90 185 101.9)">GND</text>
<text x="185.2" y="96.1">D+</text>
<text x="185.2" y="98.7">D-</text>
<text x="186.1" y="101.2">ID</text>
<text x="221.5" y="96.1">SMF54A</text>
<text x="229.4" y="98.7">22u</text>
<text x="236.2" y="98.7">100n</text>
<text x="260.6" y="96.9">33k</text>
<text x="45.3" y="102.1" transform="rotate(-90 45.3 102.1)">VDD</text>
<text x="47.9" y="104.8" transform="rotate(-90 47.9 104.8)">Vdd_IO</text>
<text x="55.5" y="103.7">SA0</text>
<text x="55.5" y="106.3">SCL</text>
<text x="102.2" y="107.8">R33</text>
<text x="112.3" y="102.2">GND</text>
<text x="120.4" y="105">D</text>
<text x="120.4" y="107.5">R</text>
<text x="127.9" y="106.4" transform="rotate(-90 127.9 106.4)">VCC</text>
<text x="128.4" y="107.5">CANH</text>
<text x="161.3" y="107.5">D7</text>
<text x="201.6" y="102.7">USBLC6-2SC6</text>
<text x="260.6" y="103.2">R5</text>
<text x="260.6" y="107">82k</text>
<text x="50.2" y="113.9">INT_DRDY</text>
<text x="56.5" y="108.8">~{CS}</text>
<text x="64.8" y="111.9">R34</text>
<text x="68.8" y="111.9">33R</text>
<text x="120.4" y="110.1">Vref</text>
<text x="120.4" y="112.6">Rs</text>
<text x="127.9" y="113.3" transform="rotate(-90 127.9 113.3)">GND</text>
<text x="128.7" y="110.1">CANL</text>
<text x="138.5" y="108.8">R51</text>
<text x="144.8" y="108.8">120R</text>
<text x="147.9" y="111.6">R50</text>
<text x="161.3" y="110.1">SMAJ5.0CA</text>
<text x="225.9" y="113.9">TLV75533PDYDR</text>
<text x="232.3" y="111.4">U3</text>
<text x="40.9" y="117.7">U6</text>
<text x="47.9" y="115.1" transform="rotate(-90 47.9 115.1)">GND</text>
<text x="53.9" y="118.2">R8</text>
<text x="57.7" y="118.2">DNP</text>
<text x="184.8" y="119">BAT54CWFILMY</text>
<text x="190.4" y="116.4">D3</text>
<text x="228.9" y="117.7">IN</text>
<text x="234.7" y="117.7">OUT</text>
<text x="34.9" y="120.2">LPS22HH</text>
<text x="213.4" y="125.3">2u2/4u7</text>
<text x="217.7" y="120.5">C18</text>
<text x="228.9" y="120.2">EN</text>
<text x="234.5" y="124.2" transform="rotate(-90 234.5 124.2)">GND</text>
<text x="239.3" y="120.5">C19</text>
<text x="239.5" y="125.3">2u2</text>
<text x="249.4" y="124.1">R6</text>
<text x="252.7" y="124.1">4.7k</text>
<text x="259.9" y="123.8">D2</text>
</g>
<g font-size="1.8" fill="#a90000">
<text x="176.3" y="38.8" transform="rotate(-90 176.3 38.8)">8</text>
<text x="178.8" y="38.8" transform="rotate(-90 178.8 38.8)">7</text>
<text x="181.4" y="38.8" transform="rotate(-90 181.4 38.8)">6</text>
<text x="186.4" y="39.4" transform="rotate(-90 186.4 39.4)">14</text>
<text x="245.7" y="40.4">1</text>
<text x="255" y="37.5" transform="rotate(-90 255 37.5)">8</text>
<text x="51.8" y="42.6" transform="rotate(-90 51.8 42.6)">3</text>
<text x="56.9" y="43.2" transform="rotate(-90 56.9 43.2)">11</text>
<text x="114" y="43.9" transform="rotate(-90 114 43.9)">9</text>
<text x="116.6" y="44.5" transform="rotate(-90 116.6 44.5)">10</text>
<text x="166.9" y="44.2">3</text>
<text x="166.9" y="46.7">2</text>
<text x="245.7" y="42.9">6</text>
<text x="245.7" y="45.5">5</text>
<text x="41.9" y="48">14</text>
<text x="42.5" y="50.5">5</text>
<text x="42.5" y="53.1">8</text>
<text x="64.7" y="48">16</text>
<text x="65.3" y="53.1">1</text>
<text x="102.2" y="49.3">3</text>
<text x="102.2" y="51.8">1</text>
<text x="125" y="49.3">7</text>
<text x="166.3" y="51.8">16</text>
<text x="194.3" y="49.3">13</text>
<text x="245.7" y="48">2</text>
<text x="245.7" y="50.5">3</text>
<text x="245.7" y="53.1">7</text>
<text x="41.9" y="58.2">15</text>
<text x="42.5" y="55.6">9</text>
<text x="64.7" y="58.2">12</text>
<text x="102.2" y="54.4">4</text>
<text x="125" y="56.9">5</text>
<text x="166.3" y="54.4">17</text>
<text x="166.9" y="59.4">5</text>
<text x="194.3" y="54.4">11</text>
<text x="41.9" y="60.7">10</text>
<text x="42.5" y="65.8">7</text>
<text x="64.7" y="63.2">13</text>
<text x="166.3" y="62">18</text>
<text x="166.9" y="64.5">9</text>
<text x="194.9" y="62">4</text>
<text x="255" y="60.4" transform="rotate(-90 255 60.4)">4</text>
<text x="51.8" y="70.6" transform="rotate(-90 51.8 70.6)">4</text>
<text x="56.9" y="70.6" transform="rotate(-90 56.9 70.6)">6</text>
<text x="114" y="66.7" transform="rotate(-90 114 66.7)">6</text>
<text x="166.3" y="67.1">15</text>
<text x="181.4" y="71.8" transform="rotate(-90 181.4 71.8)">1</text>
<text x="189.8" y="89.9">1</text>
<text x="189.8" y="95">3</text>
<text x="200.4" y="92.1" transform="rotate(-90 200.4 92.1)">5</text>
<text x="203.8" y="95">1</text>
<text x="44.2" y="97.8" transform="rotate(-90 44.2 97.8)">10</text>
<text x="46.7" y="97.2" transform="rotate(-90 46.7 97.2)">1</text>
<text x="60.3" y="100.1">4</text>
<text x="126.7" y="101" transform="rotate(-90 126.7 101)">3</text>
<text x="189.8" y="97.5">2</text>
<text x="189.8" y="100.1">4</text>
<text x="203.8" y="97.5">3</text>
<text x="60.3" y="102.6">5</text>
<text x="60.3" y="105.2">2</text>
<text x="60.3" y="107.7">6</text>
<text x="117.4" y="103.9">1</text>
<text x="117.4" y="106.4">4</text>
<text x="135.2" y="106.4">7</text>
<text x="181.4" y="104.8" transform="rotate(-90 181.4 104.8)">6</text>
<text x="183.9" y="104.8" transform="rotate(-90 183.9 104.8)">5</text>
<text x="200.4" y="102.3" transform="rotate(-90 200.4 102.3)">2</text>
<text x="60.3" y="112.8">7</text>
<text x="117.4" y="109">5</text>
<text x="117.4" y="111.5">8</text>
<text x="135.2" y="109">6</text>
<text x="46.7" y="117.5" transform="rotate(-90 46.7 117.5)">8</text>
<text x="126.7" y="116.3" transform="rotate(-90 126.7 116.3)">2</text>
<text x="226.6" y="116.6">1</text>
<text x="226.6" y="119.1">3</text>
<text x="239.3" y="116.6">5</text>
<text x="185.3" y="121.7">1</text>
<text x="191.5" y="125.2" transform="rotate(-90 191.5 125.2)">3</text>
<text x="196.8" y="121.7">2</text>
<text x="233.4" y="126.4" transform="rotate(-90 233.4 126.4)">2</text>
</g>
<g font-size="1.8" fill="#0f0f0f">
<text x="193" y="94.9">D+ 6</text>
<text x="193" y="97.4">D- 4</text>
</g>
<g font-size=".9" fill="#0000c2">
<text x="203.6" y="53.9">50</text>
<text x="205.6" y="53.9">Controlled</text>
<text x="211.3" y="53.9">Impedance</text>
</g>
</svg>
